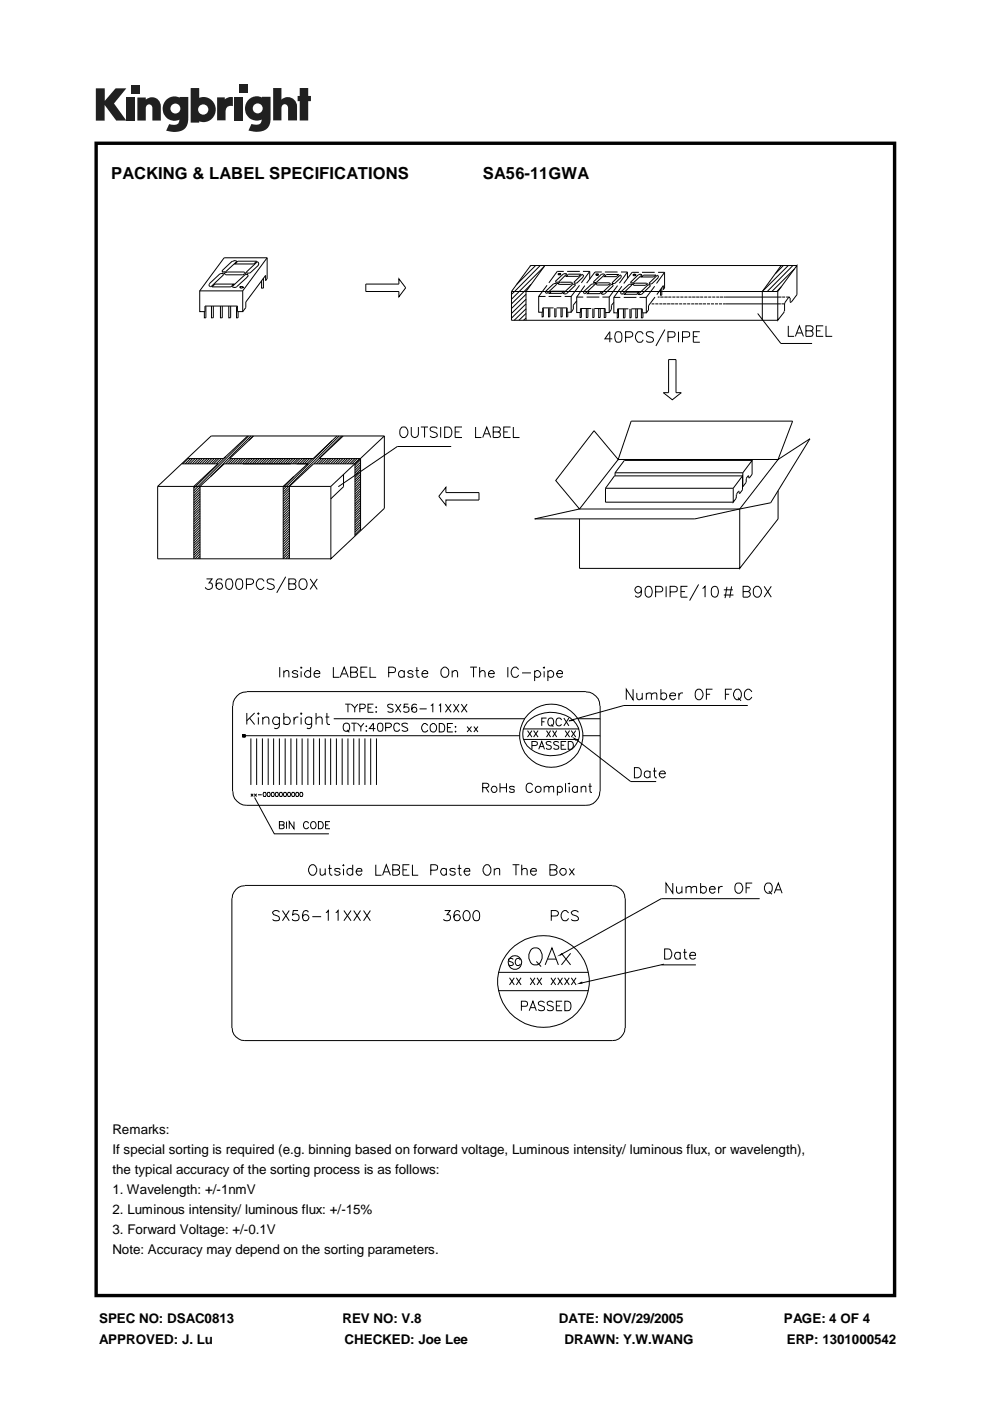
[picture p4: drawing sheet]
<svg xmlns="http://www.w3.org/2000/svg" width="210mm" height="297mm" viewBox="0 0 210 297" stroke-linecap="round" stroke-linejoin="round" font-family="sans-serif">
<path d="M20 30v245h170v-245zM20.7 30.7h168.6v243.6h-168.6z" fill="#010101"/>
<g fill="#231f20">
<path d="M20.3 18.7h1.9v2.7l2.3-2.7h2.3l-2.6 3.2 2.6 3.7h-2.2l-2.4-3.3v3.3h-1.9z"/>
<path d="M26.8 20.7h1.8v4.9h-1.8z"/>
<path d="M49.7 20.7h1.8v4.9h-1.8z"/>
<path d="M27.7 18h1.8v1.8h-1.8z"/>
<path d="M50.6 17.9h1.8v1.8h-1.8z"/>
<path d="M29.1 20.7h1.8v.4a1.9 1.9 0 0 1 2.2-.3 1.9 1.9 0 0 1 1 2v2.8h-1.8v-2.7a.7 .7 0 0 0-.7-.8 .7 .7 0 0 0-.7 .8v2.7h-1.8z"/>
<path d="M46 20.6h1.7v.5a2.02 2.02 0 0 1 1.7-.5v1.9h-.2a1.12 1.12 0 0 0-1.4 1.3v1.7h-1.8z"/>
<path d="M57.9 18.7h1.8v2.4a1.98 1.98 0 0 1 2.2-.3 1.98 1.98 0 0 1 1.1 2v2.7h-1.9v-2.6a.7 .7 0 0 0-.7-.8 .7 .7 0 0 0-.7 .8v2.6h-1.8z"/>
<path d="M63.5 18.7h1.8v1.6h.6v1.1h-.6v4.1h-1.8v-4.1h-.4v-1.1h.4z"/>
<path d="M40.4 18.7v7.3h1.8v-.3a2.63 2.63 0 0 0 3.5-2.5 2.63 2.63 0 0 0-3.5-2.5v-2zM42 23.2a1.1 1.1 0 0 1 2.2 0 1.1 1.1 0 0 1-2.2 0z"/>
<path d="M35.4 21a2.56 2.56 0 0 0-.6 3.3 2.56 2.56 0 0 0 3.2 1.1 1.09 1.09 0 0 1-1.5 1.1l-.6-.2-.7 1.4a5.3 5.3 0 0 0 3.7-.2 2.69 2.69 0 0 0 1-2.4v-4.5h-1.8v.1l-.8-.2a2.44 2.44 0 0 0-1.9 .5zM36.1 23a1.06 1.06 0 0 1 2.1 0 1.06 1.06 0 0 1-2.1 0z"/>
<path d="M52.9 21a2.56 2.56 0 0 0-.6 3.3 2.56 2.56 0 0 0 3.2 1 1.09 1.09 0 0 1-1.5 1.1l-.7-.1-.6 1.4a5.3 5.3 0 0 0 3.7-.3 2.69 2.69 0 0 0 1-2.3v-4.6h-1.9v.2l-.8-.3a2.44 2.44 0 0 0-1.8 .6zM53.6 23a1.06 1.06 0 0 1 2.1 0 1.06 1.06 0 0 1-2.1 0z"/>
</g>
<path d="M20 276.8h173v13.2h-173z" fill="#fff"/>
<g fill="none" stroke="#000" stroke-width=".21">
<path d="M47.5 57.9l.7-.2h3.6l.3 .2-.6 .4h-3.6zM47.5 54.7h9.1l-5.1 7v4.4h-1.2v-1.2h-6.8v1.2h-1.2v-4.4zM49.2 55.4l-2.1 2 .1 .3 .7-.1 2.4-2.2M50.2 55.4l-.4-.2-.6 .2M50.4 55.4h4l-.6 .6h-4zM54.6 55.5l.3 .5-.2 .2M54.6 55.4l-2.4 2.3 .2 .2h.6l1.8-1.7M55.9 59v2.1h-.4v-1.6M56.6 54.7v4.4l-.3 .4v-1.1l-4.2 5.6v1.2l-.6 .9M112.5 56.3h56.5M112.5 56.3l-.1 .1M112.5 56.3l-4.1 5.5"/>
<path d="M113.6 56.3l-4 4M114.5 56.3l-6.1 6.1M115.4 56.5l-7 6.9M115.5 56.3l-4 5.5v6.1M117.8 59.6l1.6-1.5h.8l-1.8 1.7h-.5zM118.4 58h.1a.22 .22 0 0 1 .3 0 .22 .22 0 0 1 0 .3 .22 .22 0 0 1-.3 0l-.2-.1zM119.5 57.5h-1.4l-1.7 2.5M120.2 57.5h2.7M120.5 58.1h2.6l-.4 .5h-2.6zM121.7 59.8l1.8-1.7 .2 .4-.1 .3-1.3 1.2h-.5zM123.6 57.5h1.4M125 57.5l-1.7 2.5"/>
<path d="M125 57.5v1.7M125.8 59.8l1.7-1.6 .4-.1 .3 .1-1.8 1.7h-.5zM126.3 58.1h.2a.22 .22 0 0 1 .3-.1 .22 .22 0 0 1 0 .4 .22 .22 0 0 1-.3-.1zM127.6 57.7h-1.4l-1.8 2.3M128.2 57.7h2.7M128.6 58.2h2.6l-.5 .5h-2.6zM129.8 60l1.7-1.7 .2 .2v.4l-1.4 1.2h-.5zM131.7 57.7h1.3M133 57.7l-1.7 2.3M133 57.7v1.2M133.7 59.8l1.6-1.5 .4-.2 .4 .2-1.8 1.7h-.5zM134.3 58.2a.21 .21 0 0 1 .3-.1 .21 .21 0 0 1 .1 .3 .21 .21 0 0 1-.3 .1l-.2-.2z"/>
<path d="M135.5 57.7h-1.5l-1.8 2.4M136 58.7l.4-.4h2.7l-.6 .4zM136.1 57.7h2.7M139.5 57.7h1.4M140.9 57.7v3.3l-.3 .4v-.8l-1.3 1.9M140.9 57.7l-1.7 2.4M165.6 56.3l-4 5.5M166.1 56.3l-1.7 1.8M167.1 56.3l-5.5 5.5M168.1 56.3l-5.4 5.5M168.4 57l-4.7 4.8M41.5 73.4a.85 .85 0 0 0-.8-.4 .85 .85 0 0 0-.7 .6l.2 .3 .8 .4a.57 .57 0 0 1 .5 .4 .57 .57 0 0 1-.2 .6 1.28 1.28 0 0 1-1.3-.2"/>
<path d="M42 75.3l.8-2.2 .9 2.2M42.2 74.6h1.1M42.3 61.7h9.2M43.7 65v2.4h-.4v-1.3M44.4 60.2l2.2-2.1 .6-.2 .2 .4-2.7 2.5-.3-.2v-.4M44.8 64.9v2.5h.4v-2.5M45.4 73.1h-1.2v1a.78 .78 0 0 1 1.3 .2 .78 .78 0 0 1-.9 1h-.4l-.2-.4M45.6 60.2h4l-.6 .6h-4zM46.7 64.9v2.5h.4v-2.5M47.6 73.4a.63 .63 0 0 0-1-.2 2.06 2.06 0 0 0 0 2.1 .7 .7 0 0 0 1-.3 .7 .7 0 0 0-.3-1 .7 .7 0 0 0-1 .6M48.4 74.4h2M48.5 64.9v2.5h.4v-2.5"/>
<path d="M49.2 60.8l2.7-2.5 .5-.2 .2 .4-2.5 2.3M49.2 60.8l.9 .1M50.1 65v2.4h.4v-1.3M50.9 60.8h.6a.33 .33 0 0 1-.3 .3 .33 .33 0 0 1-.3-.3zM51.5 73.5l.5-.4v2.2M53.6 73.5l.5-.4v2.2M55.5 74.3l1.3-.2a.6 .6 0 0 0 .2-.6 .6 .6 0 0 0-.5-.4h-1v2.2M57.8 74.1h1.3l.2-.4-.1-.4-.5-.2h-.9v2.2h.9l.5-.2v-.7l-.5-.3M59.9 73.1l.5 2.2 .5-2.2 .5 2.2 .6-2.2M62.3 75.3l.8-2.2 .9 2.2M62.6 74.6h1.1M64.5 74.4h2"/>
<path d="M67 75.3l.9-2.2 .8 2.2M67.3 74.6h1.1M77.6 60.2h7v-1.1l1.4 1.9-1.4 1.9v-1.1h-7zM108.4 61.8h56.5M108.4 61.8v6.1h56.5M111.5 62.4l-3.1 3M111.5 63.4l-3.1 3.1M111.5 64.4l-3.1 3M111.5 65.5l-2.5 2.4M111.5 66.5l-1.5 1.4M111.5 67.4l-.5 .5M112.6 60.3l-4.2 4.1"/>
<path d="M114.2 62.9h1.5M115.2 65.3v1.9h-.3v-1M115.7 61.7l1.6-1.5 .6-.2 .1 .3-2 1.9-.3-.1zM116 60.5l-1.8 2.4v3.3h.9v-.9h2.3M116.3 65.3v1.9h.3v-1.9M116.3 62.9h2.7M116.4 62.2l.6-.5h2.5l-.4 .5zM117.6 65.3v1.9h.3v-1.9M118.2 60.1l.6-.3h2.4l.2 .3-.5 .2h-2.4zM118.9 65.3v1.9h.3v-1.9M119.4 62.2l2-1.9 .4-.1 .2 .2-1.9 1.9zM119.7 62.9h1.4"/>
<path d="M120.1 65.3v1.9h.3v-1M122.3 63h1.4M122.3 63.8l-.7 .9v.8l-.5 .7M122.9 60.5l-1.8 2.4v3.3h-.9v-.9h-2.2M123.3 65.4v1.9h-.3v-1M123.8 61.8l1.6-1.5 .6-.1 .1 .2-2 1.9-.3-.2zM124 60.6l-1.7 2.4v3.3h.8v-.9h2.3M124.3 65.4v1.9h.3v-1.9M124.4 63h2.7M125 61.8h2.6l-.5 .5h-2.6zM125.7 65.4v1.9h.3v-1.9M126.2 60.2l.6-.2h2.4l.2 .2-.5 .2h-2.4z"/>
<path d="M126.9 65.4v1.9h.4v-1.9M127.5 62.3l2-1.9 .4-.1 .1 .3-1.8 1.7zM127.7 63h1.5M128.1 65.4v1.9h.3v-1M129.8 71.8h-1.6l1.1-1.5v2.3M130.2 64.1l-.6 .7v.8l-.4 .7M130.2 63.1h1.3M130.7 70.4a.89 .89 0 0 1 1.1 .3 2.2 2.2 0 0 1-.3 1.8 .79 .79 0 0 1-1-.3 1.87 1.87 0 0 1 .2-1.8zM130.9 60.6l-1.7 2.4v3.3h-.9v-.9h-2.3M131.1 65.5v1.9h-.2v-1.1M131.7 61.9l1.7-1.6 .4-.1 .2 .2-2.1 2-.2-.1zM131.9 60.7l-1.7 2.4v3.2h.7v-.8h2.3"/>
<path d="M132.2 65.5v1.9h.3v-1.9M132.2 63.1h2.7M132.6 71.5h1l.4-.2a.58 .58 0 0 0 .1-.6 .58 .58 0 0 0-.5-.4h-1v2.3M132.8 61.9h2.7l-.5 .5h-2.6zM133.6 65.5v1.9h.2v-1.9M134.1 60.2l.6-.2h2.4l.2 .2-.5 .3h-2.4zM134.8 65.5v1.9h.3v-1.9M135.3 62.4l2.1-2h.4l.1 .2-1.8 1.8zM135.6 63.1h1.4M136 65.5v1.9h.3v-1.1M136.4 70.9a.85 .85 0 0 0-1-.6 .85 .85 0 0 0-.7 .9 1.05 1.05 0 0 0 1.4 1.3l.3-.5M137.6 60l1.8-1.7 .2 .3-.1 .3-1.3 1.3h-.5z"/>
<path d="M138.2 64.4h.5M138.5 70.7a.85 .85 0 0 0-.8-.4 .85 .85 0 0 0-.7 .6l.4 .4 .7 .2a.6 .6 0 0 1 .4 .7 1 1 0 0 1-1.5 0M138.8 60.7l-1.8 2.4v3.2h-.8v-.8h-2.3M138.9 63l-1.4 1.8v.9l-.5 .6M138.9 64.4h.7M139.5 63h.4M139.8 64.4h.6M140 63h.7M140.3 61v1.6h-.2v-1.2M140.6 64.4h.7M140.8 63h.8M141 69.9l-1.9 3.4"/>
<path d="M141.4 64.4h.8M141.6 71.5h1a.64 .64 0 0 0 .5-.4 .64 .64 0 0 0-.2-.7l-1.3-.1v2.3M141.7 63h.6M141.8 76.2h1.5v7.1h1.1l-1.9 1.5-1.9-1.5h1.2zM142.3 64.4h.7M142.5 63h.7M143.1 64.4h.7M143.4 63h.7M143.9 70.3v2.3M144 64.4h.6M144.2 63h.7M144.7 71.5h1l.5-.2v-.8l-.5-.2h-1v2.3"/>
<path d="M144.8 64.4h.7M145.1 63h.7M145.7 64.4h.6M146 63h.6M146.5 64.4h.7M146.7 63h.8M147 71.4h.9M147.3 64.4h.8M147.6 63h.7M148.2 64.4h.7M148.4 70.3h-1.4v2.3h1.4M148.4 63h.7"/>
<path d="M149 64.4h.7M149.3 63h.7M149.9 64.4h.6M150.2 63h.6M150.7 64.4h.7M151 63h.7M151.6 64.4h.6M151.9 63h.6M152.4 64.4h.7M152.6 63h.8M153.3 64.4h12.3M153.5 63h12.2"/>
<path d="M160.6 66.5l5 6.3h6.6M161.6 61.8v6.1M164.9 61.8v6.1l1.4-1.8M164.9 61.8l4.1-5.5v6.2l-1.2 1.5-.2 .1-.1-.9M165.6 60.8l-.9 1M165.7 64.4h.6M165.8 63h.7M166.3 65.9l-.1 .2M166.3 64.4v1.5M166.7 63h.7M167.1 69.1v2.2h1.3M167.2 63.1h.2l.1 .1"/>
<path d="M167.2 63.1l-.9 1.3M168.6 71.3l.9-2.2 .8 2.2M169 70.6h1M170.9 70.1h1a.57 .57 0 0 0 .5-.6l-.5-.4h-1v2.2h1a.59 .59 0 0 0 .5-.4 .59 .59 0 0 0-.2-.6l-.3-.2M173.1 70.1h.9M174.5 69.1h-1.4v2.2h1.4M175.1 69.1v2.2h1.3M38.5 98.3h7.7l-5.1 4.8v15.4M39.9 97.2l-1.2 1.1M40.4 97.2l-1.1 1.1M40.8 97.2l-1 1.1M41.4 97.2l-1.2 1.1"/>
<path d="M41.9 97.2l-1.1 1.1M42.4 97.2l-1.1 1.1M42.9 97.2l-1.1 1.1M43.4 97.2l-1.1 1.1M43.9 97.2l-1.1 1.1M44.4 97.2l-1.1 1.1M44.9 97.2l-1.1 1.1M45.4 97.2l-1.1 1.1M46 97.2l-1.2 1.1M46.4 97.2l-1.1 1.1M46.9 97.2l-1.1 1.1M47.9 96.8l-6.8 6.7"/>
<path d="M49 97.2l-1.1 1.1M49.4 97.2l-1 1.1M50 97.2l-1.2 1.1M50.5 97.2l-1.1 1.1M51 97.2l-1.1 1.1M51.5 97.2l-1.1 1.1M51.5 98.3h10.1M52 97.2l-1.1 1.1M52.5 97.2l-1.1 1.1M52.5 92.4l-5.1 4.8h-7.7M52.7 92.4l-11.6 11.6M53 97.2l-1.1 1.1"/>
<path d="M53.2 92.4l-8.6 8.6M53.5 97.2l-1.1 1.1M53.7 92.4l-.9 1M53.8 92.4l-5.1 4.8h17.7l5.1-4.8M54 97.2l-1.1 1.1M54.5 97.2l-1.1 1.1M55 97.2l-1.1 1.1M55.5 97.2l-1.1 1.1M56.1 97.2l-1.2 1.1M56.5 97.2l-1 1.1M57 97.2l-1.1 1.1M57.6 97.2l-1.2 1.1"/>
<path d="M58 97.2l-1 1.1M58.5 97.2l-1.1 1.1M59.1 97.2l-1.1 1.1M59.6 97.2l-1.1 1.1M60.1 97.2l-1.1 1.1M60.6 97.2l-1.1 1.1M61.1 97.2l-1.1 1.1M61.6 97.2l-1.1 1.1M62.1 97.2l-1.1 1.1M62.6 97.2l-1.1 1.1M62.9 98.3h2.3M63.1 97.2l-1.1 1.1"/>
<path d="M63.6 97.2l-1.1 1.1M64.1 97.2l-1.1 1.1M64.6 97.2l-1.1 1.1M65.1 97.2l-1 1.1M65.6 97.2l-1.1 1.1M66.1 97.2l-1.1 1.1M68.2 97.2l-1.1 1.1M68.6 97.2l-1 1.1M69.2 97.2l-1.1 1.1M69.7 97.2l-1.1 1.1M70.1 97.2l-1 1.1M70.4 93.4l-10.3 10.4"/>
<path d="M70.7 97.2l-1.1 1.1M71.2 97.2l-1.1 1.1M71.7 97.2l-1.1 1.1M71.9 92.4l-11.8 11.9M72.2 97.2l-1.1 1.1M72.4 92.4l-5.9 5.9M72.7 97.2l-1.1 1.1M72.8 92.4l-5.1 4.8h8.7v15.3M73.2 97.2l-1.1 1.1M73.7 97.2l-1.1 1.1M74.2 97.2l-1.1 1.1M74.7 97.2l-1.1 1.1"/>
<path d="M75.3 97.2l-1.2 1.1M75.7 97.2l-1.1 1.1M76.2 97.2l-1.1 1.1M76.4 97.5l-1.1 1.2M76.4 98l-1.1 1.2M76.4 98.5l-1.1 1.2M76.4 99l-1.1 1.2M76.4 99.5l-1.1 1.2M81.5 92.4v15.4l-11.4 10.7v-15.4M81.5 92.4h-36.7l-11.4 10.7M81.5 92.4l-11.4 10.7M85.2 90.6a1.09 1.09 0 0 1 1.2 .5 1.09 1.09 0 0 1-.2 1.3l-.4 .4a1.13 1.13 0 0 1-1-.7 1.13 1.13 0 0 1 .2-1.2z"/>
<path d="M87.2 90.5v1.6a.76 .76 0 0 0 .8 .7 .76 .76 0 0 0 .7-.7v-1.6M89.2 90.5h1.5M90 90.5v2.3M92.7 90.9a.85 .85 0 0 0-.8-.4 .85 .85 0 0 0-.7 .6l.4 .4a1.28 1.28 0 0 1 1.1 .6 .79 .79 0 0 1-.5 .7 .79 .79 0 0 1-.8-.2l-.2-.2M93.4 90.5v2.3M94.3 90.5h.8a1.2 1.2 0 0 1 .7 1.1 1.2 1.2 0 0 1-.7 1.2h-.8zM95.7 94.7h-11.5l-12.5 8.5M96.5 91.6h.9M98 90.5h-1.5v2.3h1.5M100.8 90.5v2.3h1.3M102.3 92.8l.9-2.3 .9 2.3M102.7 92h1"/>
<path d="M104.6 91.6h1l.4-.2a.54 .54 0 0 0-.1-.8l-1.3-.1v2.3h1a.6 .6 0 0 0 .5-.5 .6 .6 0 0 0-.2-.6l-.3-.1M106.8 91.6h.9M108.2 90.5h-1.4v2.3h1.4M108.8 90.5v2.3h1.3M126 91.3l5.1 6.1 2.7-8.1h34.3l-3.1 8.1 6.7-4.4-8.3 13.6-16.1 3.4h-33.9l9.5-2.1-5.1-6zM159.5 97.6h-27.1l-2 2.6v.7M33.4 103.1h36.7M33.4 103.1v15.4h36.7M42.4 118.5v-15.4l5.1-4.8h17.7l-5.1 4.8v15.4M42.4 103.3l-1.3 1.3M42.4 103.8l-1.3 1.3M42.4 104.3l-1.3 1.3"/>
<path d="M42.4 104.8l-1.3 1.3M42.4 105.3l-1.3 1.3M42.4 105.8l-1.3 1.3M42.4 106.3l-1.3 1.3M42.4 106.8l-1.3 1.3M42.4 107.3l-1.3 1.3M42.4 107.9l-1.3 1.2M42.4 108.3l-1.3 1.3M42.4 108.8l-1.3 1.3M42.4 109.4l-1.3 1.2M42.4 109.8l-1.3 1.3M42.4 110.3l-1.3 1.4"/>
<path d="M42.4 110.9l-1.3 1.2M42.4 111.4l-1.3 1.2M42.4 111.9l-1.3 1.3M42.4 112.4l-1.3 1.3M42.4 112.9l-1.3 1.2M42.4 113.4l-1.3 1.3M42.4 113.9l-1.3 1.3M42.4 114.4l-1.3 1.3M42.4 114.9l-1.3 1.3M42.4 115.4l-1.3 1.3M42.4 115.9l-1.3 1.3M42.4 116.4l-1.3 1.3"/>
<path d="M42.4 116.9l-1.3 1.3M42.4 117.4l-1 1.1M42.4 118l-.5 .5M42.4 118.4l-.1 .1M61.4 103.5l-1.3 1.3M61.4 104l-1.3 1.3M61.4 104.5l-1.3 1.3M61.4 105l-1.3 1.3M61.4 105.5l-1.3 1.3M61.4 106l-1.3 1.3M61.4 106.5l-1.3 1.4M61.4 107.1l-1.3 1.2"/>
<path d="M61.4 107.5l-1.3 1.3M61.4 108l-1.3 1.4M61.4 108.6l-1.3 1.2M61.4 109l-1.3 1.3M61.4 109.6l-1.3 1.3M61.4 110.1l-1.3 1.2M61.4 110.5l-1.3 1.4M61.4 111.1l-1.3 1.3M61.4 111.6l-1.3 1.3M61.4 112.1l-1.3 1.3M61.4 112.6l-1.3 1.3M61.4 113.1l-1.3 1.3"/>
<path d="M61.4 113.6l-1.3 1.3M61.4 114.1l-1.3 1.3M61.4 114.6l-1.3 1.3M61.4 115.1l-1.3 1.3M61.4 115.7l-1.3 1.2M61.4 116.1l-1.3 1.3M61.4 116.6l-1.3 1.4M61.4 117.2l-1.3 1.2M61.4 117.6l-.8 .9M61.4 118.1l-.4 .4M62.3 101l-2.2 2.3M72.8 100.6v2.6l-2.7 2.6"/>
<path d="M75.3 113.6v-15.3h-8.8l-5.1 4.8v15.4M76.4 100l-1.1 1.2M76.4 100.6l-1.1 1.2M76.4 101l-1.1 1.2M76.4 101.6l-1.1 1.1M76.4 102.1l-1.1 1.2M76.4 102.5l-1.1 1.3M76.4 103.1l-1.1 1.1M76.4 103.6l-1.1 1.2M76.4 104l-1.1 1.3M76.4 104.6l-1.1 1.2M76.4 105.1l-1.1 1.2"/>
<path d="M76.4 105.6l-1.1 1.2M76.4 106.1l-1.1 1.2M76.4 106.6l-1.1 1.2M76.4 107.1l-1.1 1.2M76.4 107.6l-1.1 1.2M76.4 108.1l-1.1 1.2M76.4 108.6l-1.1 1.2M76.4 109.2l-1.1 1.1M76.4 109.6l-1.1 1.2M76.4 110.1l-1.1 1.2M76.4 110.7l-1.1 1.2M76.4 111.1l-1.1 1.3"/>
<path d="M76.4 111.7l-1.1 1.1M76.4 112.2l-1.1 1.2M94.5 103.3v1.1h7.1v1.6h-7.1v1.1l-1.5-1.9zM122.9 110v10.5h33.9M128.4 103.5v3h27.1M128.4 103.5h27.1M130.4 100.2h27.1M155.5 103.5l1.9-2.6v2.9l-.6 .8-.2-.5M155.5 103.5v3l.6-.8v-.9M156.1 105.5v.1M156.2 104.7v.1M156.6 104.2l-.4 .5"/>
<path d="M157.4 100.9h-27.1l-1.9 2.6M157.4 103.2h.1M157.5 100.2l2-2.6v3l-.6 .8-.3-.6M157.5 100.2v3M158.2 102.3l-.7 .9M158.3 101.4l-.1 .9M158.6 100.9l-.4 .5M165 104v6l-8.2 10.5v-12.6l8.2-10.5h-33.9l-8.2 10.5h33.9M43.8 122.7h1.2l-.7 .9a.72 .72 0 0 1 .7 .8 .72 .72 0 0 1-1 .6l-.3-.2-.2-.3M47.1 123.1l-.1-.3a.85 .85 0 0 0-1.1 .3 1.61 1.61 0 0 0 .2 1.7 .69 .69 0 0 0 1.1-.3 .69 .69 0 0 0-.6-.9 .69 .69 0 0 0-.8 .6M48.2 122.8a.79 .79 0 0 1 1 .3 1.17 1.17 0 0 1-.7 1.9 .99 .99 0 0 1-.6-1.3v-.6zM50.3 122.8a.89 .89 0 0 1 1.1 .3 2.01 2.01 0 0 1-.3 1.7 .67 .67 0 0 1-1-.3 1.73 1.73 0 0 1 .2-1.7z"/>
<path d="M52.2 123.9h1a.63 .63 0 0 0 .4-1l-.4-.2h-1v2.3M56 123.3a.85 .85 0 0 0-1-.6 .85 .85 0 0 0-.7 .9 .92 .92 0 0 0 .5 1.2 .92 .92 0 0 0 1.2-.4M58.1 123.1a.85 .85 0 0 0-.8-.4 .85 .85 0 0 0-.7 .6l.4 .4a1.28 1.28 0 0 1 1.1 .6 .79 .79 0 0 1-.4 .7 .79 .79 0 0 1-.9-.2l-.2-.2M60.6 122.3l-1.9 3.4M61.2 123.8h1l.4-.2a.54 .54 0 0 0-.1-.8l-1.3-.1v2.3l1.3-.2a.6 .6 0 0 0 .2-.6 .6 .6 0 0 0-.5-.4M63.8 122.8a1.1 1.1 0 0 1 1.3 .5 1.1 1.1 0 0 1-.2 1.3 .93 .93 0 0 1-1.2 .2 .93 .93 0 0 1-.3-1.2zM65.8 122.7l1.5 2.3M67.3 122.7l-1.5 2.3M136 125.1a.7 .7 0 0 1-1 .5 .7 .7 0 0 1-.2-1.1 .7 .7 0 0 1 1.1 .1 2.21 2.21 0 0 1-.2 1.9l-.6 .1-.3-.1-.1-.2M137.1 124.4a.67 .67 0 0 1 1.1 .4 1.16 1.16 0 0 1-.8 1.8 1.5 1.5 0 0 1-.3-2.2zM139 125.5h1a.59 .59 0 0 0 .5-.4 .59 .59 0 0 0-.2-.7l-1.3-.1v2.3M141.2 124.3v2.3"/>
<path d="M142.1 125.5l1.3-.1 .2-.3-.1-.5-.4-.3h-1v2.3M144.4 125.4h.8M145.8 124.3h-1.4v2.3h1.4M148.1 123.9l-1.9 3.4M149 124.8l.5-.5v2.3M151.1 124.4a.67 .67 0 0 1 1.1 .4 1.17 1.17 0 0 1-.7 1.8 .99 .99 0 0 1-.7-1.3l.1-.5zM153.4 122.7h1.9M153.4 123.8h2M154 122l-.4 2.4M155 122l-.4 2.4M157.6 125.4l1.2-.1a.53 .53 0 0 0 .3-.6 .53 .53 0 0 0-.6-.4h-.9v2.3h.9a.59 .59 0 0 0 .6-.6 .59 .59 0 0 0-.6-.6M160.1 124.4l.2-.1a1.15 1.15 0 0 1 1.2 1.2 1.15 1.15 0 0 1-1.2 1.1 1.39 1.39 0 0 1-.2-2.2z"/>
<path d="M162 124.3l1.5 2.3M163.5 124.3l-1.5 2.3"/>
</g>
<path d="M32 71h47v6h-47z" fill="#fff"/>
<g fill="none" stroke="#000" stroke-width=".21">
<path d="M49.3 149.7v18.1M51.5 155.8h.5v.5h-.5zM51.5 155.8h.2M51.5 155.8v.1l.2-.1M51.5 156l.2 .1zM51.5 156.1h.2M51.5 156.3h.2M51.6 156v.1M51.6 155.8v.1M51.6 156.2v.1M51.8 155.8h.2M51.8 155.8v.1h.2v-.1"/>
<path d="M51.8 156h.2v.1h-.2zM51.8 156.1h.2M51.8 156.3h.2M51.8 156v.1M51.8 155.8v.1M51.8 156.2v.1M51.9 156v.1M51.9 155.8v.1M51.9 156.2v.1M52 156h58.2M52.3 146.7a2.95 2.95 0 0 0-2.9 3M52.3 146.6h71.9"/>
<path d="M52.3 151.2v2.4M52.9 152.2l1.1 1.4M53.2 156.6v9.8M54 151.2l-1.7 1.6M54.4 156.6v9.8M54.8 151.2l.1 .1-.1 .2-.2-.2zM54.8 152.1v1.5M55.6 156.6v9.8M55.7 152.5a.87 .87 0 0 1 1.2-.4l.1 .4v1.1M55.7 152v1.6M56.9 156.6v9.8M58 156.6v9.8"/>
<path d="M59.2 152v1.9a.7 .7 0 0 1-1 .4M59.2 152.4a.8 .8 0 0 0-1.1-.1 .8 .8 0 0 0 0 1.1 .8 .8 0 0 0 1.1-.1M59.2 156.6v9.8M59.3 141.4v2.2M60.2 152.4a.77 .77 0 0 1 1.1-.1 .77 .77 0 0 1 0 1.1 .77 .77 0 0 1-1.1-.1M60.2 142.6l.5-.4 .5 .1 .1 1.3M60.2 142.2v1.4M60.2 151.2v2.4M60.5 156.6v9.8M61.7 156.6v9.8M62.3 152v1.6M62.9 156.6v9.8"/>
<path d="M63.1 142.5a.63 .63 0 0 0-.6-.4 .63 .63 0 0 0-.5 .4l.3 .3 .8 .2v.3a.7 .7 0 0 1-1.1 0M63.3 152a.73 .73 0 0 0-1 .7M63.8 151.2l.2 .1-.2 .2zM63.8 141.4l.2 .2-.2 .1zM63.8 142.3v1.3M63.8 152.1v1.5M64.1 156.6v9.8M65.3 156.6v9.8M65.9 142.5a.71 .71 0 0 0-1.1-.1 .71 .71 0 0 0 0 1.1 .71 .71 0 0 0 1.1-.2M65.9 141.4v2.2M66.1 152v1.9l-.2 .4-.3 .2-.5-.2M66.1 152.4a.77 .77 0 0 0-1.2-.1 .77 .77 0 0 0 0 1.1 .77 .77 0 0 0 1.2-.1"/>
<path d="M66.5 156.6v9.8M66.6 142.8h1.2a.64 .64 0 0 0-.7-.7 .64 .64 0 0 0-.5 .9 .67 .67 0 0 0 .5 .6 .67 .67 0 0 0 .7-.3M67 152.5a.87 .87 0 0 1 1.2-.4l.1 .4v1.1M67 151.2v2.4M67.7 156.6v9.8M69 156.6v9.8M69 152h.8M69.3 151.2v2l.2 .3 .5 .1M70.1 156.6v9.8M70.7 141.4v2.2h1.3M70.8 152.4h40.5M71.3 156.6v9.8"/>
<path d="M72.1 143.6l.9-2.2 .8 2.2M72.5 142.9h1M72.6 156.6v9.8M72.9 153.5a.76 .76 0 0 1 1 0 .76 .76 0 0 1 .2 .9 .68 .68 0 0 1-.6 .7 .68 .68 0 0 1-.7-.7zM73.2 149.3h1.1M73.6 154.8l.5 .5M73.8 149.3v1.7M73.8 156.6v9.8M74.3 142.5h1l.3-.2 .2-.4-.5-.5h-1v2.2l1.3-.1 .2-.6-.2-.3-.3-.1M74.5 149.3l.7 .8v.9M74.5 153.3h1.1M75 156.6v9.8"/>
<path d="M75.1 153.3v1.7M75.8 153.3l.7 .8v.9M75.9 149.3l-.7 .8M76.1 156.6v9.8M76.3 150.2l1-.1 .1-.2v-.5l-1.1-.1v1.7M76.5 142.5h.8M77.2 153.3l-.7 .8M77.4 156.6v9.8M77.7 153.9v.1zM77.7 154.9v.1zM77.9 141.4h-1.4v2.2h1.4M78 150.1h.7"/>
<path d="M78.5 141.4v2.2h1.2M78.6 156.6v9.8M79.2 149.3h-1.2v1.7h1.2M79.6 154.5h-1.3l.9-1.2v1.7M79.7 149.9h.1zM79.7 150.9h.1zM79.8 156.6v9.8M80.3 153.4a.65 .65 0 0 1 .8 .2v1.2a.58 .58 0 0 1-1 0l-.1-.8zM81.8 154.3h.8l.4-.4v-.3l-.4-.3h-.8v1.7M82.4 142.6h.9a.58 .58 0 0 0 .6-.6 .58 .58 0 0 0-.6-.6h-.9v2.2M83.3 149.5l-.4-.2-.7 .2 .1 .4 .9 .4 .1 .2v.3l-.4 .2-.7-.2M83.8 149.3l1.2 1.7"/>
<path d="M84.7 153.8a.63 .63 0 0 0-.7-.5 .63 .63 0 0 0-.5 .7v.4a.63 .63 0 0 0 .5 .7 .63 .63 0 0 0 .7-.5M85 149.3l-1.2 1.7M85.7 142.5a.68 .68 0 0 0-1-.1 .68 .68 0 0 0 0 1 .68 .68 0 0 0 1-.1M85.7 142.2v1.4M86.4 153.5l-.4-.2-.8 .2 .1 .4 1.1 .6v.3l-.4 .2-.8-.2M86.6 149.3h-.9l-.1 .7a.62 .62 0 0 1 1 0 .62 .62 0 0 1-.1 .9 .62 .62 0 0 1-.9-.2M87.6 142.5a.63 .63 0 0 0-.6-.4 .63 .63 0 0 0-.6 .4l.3 .3 .6 .1 .3 .4a.7 .7 0 0 1-1.2 0M88.1 142.2h.7M88.3 149.5l-.1-.1a.65 .65 0 0 0-.8 .2 1.22 1.22 0 0 0 .2 1.3 .54 .54 0 0 0 .8-.3 .54 .54 0 0 0-.5-.7 .54 .54 0 0 0-.6 .5M88.4 141.4v1.8l.1 .3 .5 .1M89 150.3h1.5M89.5 142.8h1.2a.64 .64 0 0 0-.8-.7 .64 .64 0 0 0-.4 .9 .67 .67 0 0 0 .5 .6 .67 .67 0 0 0 .7-.3"/>
<path d="M90.7 153.8a.67 .67 0 0 0-.8-.4 .67 .67 0 0 0-.5 .7v.4a.67 .67 0 0 0 .5 .7 .67 .67 0 0 0 .8-.4M91.3 153.7a.76 .76 0 0 1 1-.1 .76 .76 0 0 1 .3 .9 .68 .68 0 0 1-.7 .7 .68 .68 0 0 1-.7-.7zM91.3 149.6l.5-.3v1.7M93.1 149.6l.3-.3v1.7M93.1 153.4a.99 .99 0 0 1 1.2 .5 .99 .99 0 0 1-.3 1.2l-.9 .1zM93.9 141.6a.92 .92 0 0 1 1.1 .2 .92 .92 0 0 1 .1 1 .83 .83 0 0 1-.8 .8 .83 .83 0 0 1-.8-.8 1 1 0 0 1 .4-1.2zM94.4 149.3l1.3 1.7M94.9 154.3h.7M95.7 149.3l-1.3 1.7M95.9 142.6l.5-.4h.3l.3 .4v1M95.9 142.2v1.4M96 153.4h-1.1v1.8h1.1"/>
<path d="M96.2 149.3l1.1 1.7M96.6 154v.2zM96.6 155v.2zM97.3 149.3l-1.1 1.7M97.8 149.3l1.2 1.7M99 149.3l-1.2 1.7M99 154l1 1.2M99.7 141.4h1.4M100 154l-1 1.2M100.4 141.4v2.2M100.5 154l.8 1.2M101.3 154l-.8 1.2"/>
<path d="M101.7 142.6l.5-.4 .5 .1 .1 .3v1M101.7 141.4v2.2M103.6 142.8h1.2a.64 .64 0 0 0-.8-.7 .64 .64 0 0 0-.4 .9 .67 .67 0 0 0 .5 .6 .67 .67 0 0 0 .7-.3M107.7 141.4v2.2M110 141.9a.82 .82 0 0 0-1-.5 .82 .82 0 0 0-.6 .9v.5a.82 .82 0 0 0 .7 .8 .82 .82 0 0 0 .9-.5M110.7 142.7h1.9M111 154.5h11.8M111 156.8h11.7M111.8 153.1a7.1 7.1 0 0 1 10.4 .4 4 4 0 0 1-2.3 6.1 7.3 7.3 0 0 1-8.1-1.5 3.9 3.9 0 0 1 0-5zM111.8 154.9l1 1.4M112.8 158.1h.7a.43 .43 0 0 0 .4-.5 .43 .43 0 0 0-.4-.4h-.7v1.7M112.8 154.9l-1 1.4"/>
<path d="M113.1 154.9l1 1.4M113.4 142.5a.71 .71 0 0 1 1-.1 .71 .71 0 0 1 0 1.1 .71 .71 0 0 1-1-.2M113.4 142.2v2.2M114.1 154.9l-1 1.4M114.2 158.9l.7-1.7 .5 1.7M114.4 158.3h.8M114.9 153h.5M115.2 141.6l.2-.2v.2zM115.4 142.3v1.3M115.9 152.2h-1v1.7M115.9 154.9l.8 1.4M116.2 142.5a.68 .68 0 0 1 1-.1 .68 .68 0 0 1 0 1 .68 .68 0 0 1-1-.1"/>
<path d="M116.2 142.2v2.2M116.5 152.3a.77 .77 0 0 1 .9 .3 .77 .77 0 0 1-.1 .9 .66 .66 0 0 1-.9 .3 .66 .66 0 0 1-.2-.9zM116.7 154.9l-.8 1.4M116.9 157.4a.73 .73 0 0 0-1.1 0l.1 .5 .9 .3 .1 .4a.62 .62 0 0 1-1.1 0M116.9 153.6l.4 .4M117.2 154.9l.8 1.4M118 142.8h1.3v-.2a.69 .69 0 0 0-1.2-.1 .69 .69 0 0 0 .4 1.1h.4l.4-.3M118 154.9l-.8 1.4M118.5 157.4l-.2-.1a.62 .62 0 0 0-.9 .3l.1 .3 .8 .2 .2 .5a.64 .64 0 0 1-1.1 0M119 158h.6M119 152.7a.59 .59 0 0 0-.6-.5 .59 .59 0 0 0-.5 .7 .66 .66 0 0 0 .2 .9 .66 .66 0 0 0 .9-.3M119.5 152.2l1.1 1.7"/>
<path d="M119.8 154.9l1 1.4M120 157.2h-1v1.7h1M120.5 157.2h.6a.92 .92 0 0 1 .5 .8 .92 .92 0 0 1-.5 .9h-.6zM120.6 152.2l-1.1 1.7M120.8 154.9l-1 1.4M121.1 154.9l1 1.4M122.1 154.9l-1 1.4M122.4 156.9l11.3 8.8h5.4M122.5 152.4h4.7M123.6 156h3.6M124.2 146.7a2.95 2.95 0 0 1 3 3M127.2 149.7v18.1"/>
<path d="M134.2 146.1v2.3l-1.4-2.3v2.3M135 146.9v1l.2 .3 .5 .2 .5-.5M136.2 146.9v1.5M137 147.3a.76 .76 0 0 1 1-.3l.1 1.4M137 146.9v1.5M138.1 147.3a.87 .87 0 0 1 1.1-.3l.1 1.4M140.1 147.2a.68 .68 0 0 1 1-.1 .68 .68 0 0 1 0 1 .68 .68 0 0 1-1-.1M140.1 146.1v2.3M142 147.5h1.2a.63 .63 0 0 0-.7-.6 .63 .63 0 0 0-.5 .8 .64 .64 0 0 0 .5 .7 .64 .64 0 0 0 .7-.4M143.9 146.9v1.5M144.8 146.9a.65 .65 0 0 0-.9 .6M147.8 146.3a.98 .98 0 0 1 1.1 .3 .98 .98 0 0 1 0 1.2 .74 .74 0 0 1-1.1 .4 1.43 1.43 0 0 1 0-1.9z"/>
<path d="M149.8 147.2h.8M151.1 146.1h-1.3v2.3M153.8 147.2h.8M155.2 146.1h-1.4v2.3M155.7 146.5l.5-.4a1.17 1.17 0 0 1 1 .8 1.17 1.17 0 0 1-.4 1.3 .98 .98 0 0 1-1.1-.3 .98 .98 0 0 1 0-1.2zM156.5 147.9l.6 .7M158.6 149.6h-26.3l-11.7 3.2M159.4 146.7a.81 .81 0 0 0-.9-.6 .81 .81 0 0 0-.7 .9 1.06 1.06 0 0 0 1 1.4l.6-.6M49.4 167.8a2.95 2.95 0 0 0 2.9 2.9h71.9a2.95 2.95 0 0 0 3-2.9M53.2 168.3l.5 .6M53.7 168.3l-.5 .6M53.9 168.3l.5 .6"/>
<path d="M54 169.1l4.2 7.7h11.5M54.4 168.3l-.5 .6M54.7 168.5h.8M59.2 174.9l.9-.1 .1-.2v-.3l-1-.1v1.5l1-.1v-.4l-.3-.3M60.7 174.2v1.5M62.3 174.2v1.5l-1-1.5v1.5M65.4 174.6a.56 .56 0 0 0-.6-.4 .56 .56 0 0 0-.5 .6v.3a.56 .56 0 0 0 .5 .6 .56 .56 0 0 0 .6-.4M66.1 174.3a.71 .71 0 0 1 .9 .7 .71 .71 0 0 1-.9 .6l-.2-.5v-.3zM67.5 174.2h.5a.81 .81 0 0 1 .5 .8 .81 .81 0 0 1-.5 .7h-.5zM69 174.9h.6M70 174.2h-1v1.5h1M102.3 167l1.1-.1a.46 .46 0 0 0 0-.8h-1.1v1.9"/>
<path d="M103 167l.6 1M106 166.1v1.9M106 167h1.4M107.4 166.1v1.9M109 167a.57 .57 0 0 0-1 0l.2 .3 .8 .1v.3a.57 .57 0 0 1-1 0M112.9 166.5a.71 .71 0 0 0-.8-.4 .71 .71 0 0 0-.5 .7 .88 .88 0 0 0 .9 1.2l.4-.4M115.4 167.1l.4-.4 .5 .1 .1 1.2M115.4 166.7v1.3M116.4 167.1a.69 .69 0 0 1 .9-.3l.1 1.2M118.2 167a.6 .6 0 0 1 .9-.1 .6 .6 0 0 1 0 .9 .6 .6 0 0 1-.9-.1M118.2 166.7v2M119.9 166.1v1.9"/>
<path d="M120.6 166.1h.2zM120.7 166.8v1.2M122.4 167a.6 .6 0 0 0-.9-.1 .6 .6 0 0 0 0 .9 .6 .6 0 0 0 .9-.1M122.4 166.7v1.3M123.2 167.1l.4-.4 .6 .1v1.2M123.2 166.7v1.3M124.8 166.7h.6M125.1 166.1v1.5l.1 .3 .3 .1M134.5 162.8h.7a1.15 1.15 0 0 1 .8 1 1.15 1.15 0 0 1-.8 1.1h-.7zM137.8 163.8a.69 .69 0 0 0-1-.1 .69 .69 0 0 0 0 1 .69 .69 0 0 0 1-.1M137.8 163.5v1.4M138.5 163.5h.7"/>
<path d="M138.8 162.8v1.7l.2 .4h.3M139.8 164h1.3a.68 .68 0 0 0-1.1-.4 .68 .68 0 0 0 .1 1.2 .62 .62 0 0 0 1-.2M49.2 190.5v27.5M51.9 187.8a2.7 2.7 0 0 0-2.7 2.7M51.9 187.7h77.9M59.2 193.4a.79 .79 0 0 0-.7-.4 .79 .79 0 0 0-.7 .6l.2 .3 .9 .3a.56 .56 0 0 1 .2 .9 1.15 1.15 0 0 1-1.3-.2M59.9 193.1l1.4 2.1M61.3 193.1l-1.4 2.1M63.2 193.1h-1l-.2 .9a.78 .78 0 0 1 1.2-.1 .78 .78 0 0 1-.1 1.2 .78 .78 0 0 1-1.1-.2M65.4 193.4l-.1-.2-.5-.1a1.28 1.28 0 0 0-.5 1.8 .68 .68 0 0 0 1.1 0 .68 .68 0 0 0-.4-1 .68 .68 0 0 0-.9 .6M65.9 183.5a.98 .98 0 0 1 1.1 .3 .98 .98 0 0 1 0 1.2 .74 .74 0 0 1-1.1 .4l-.3-.2a1.28 1.28 0 0 1 .3-1.7zM66.2 194.4h1.9"/>
<path d="M67.9 184.1v1.3l.5 .2 .6-.5M69 184.1v1.5M69.1 193.5l.5-.4v2.1M69.6 184.1h.7M69.9 183.3v1.8l.1 .3 .5 .2M71.2 193.5l.5-.4v2.1M72.1 184.4a.7 .7 0 0 0-1.1 0v.2l1 .3 .1 .2a.55 .55 0 0 1-.7 .5l-.4-.2v-.2M72.8 183.3v.3l-.1-.1zM72.8 184.2v1.4M72.9 193.1l1.5 2.1M74.4 193.1l-1.5 2.1M74.8 184.4a.68 .68 0 0 0-1-.1 .68 .68 0 0 0 0 1 .68 .68 0 0 0 1-.1"/>
<path d="M74.8 183.3v2.3M75 193.1l1.4 2.1M75.5 184.7h1.2a.42 .42 0 0 0-.3-.6 .7 .7 0 0 0-.9 .8 .7 .7 0 0 0 1 .5l.2-.2M76.4 193.1l-1.4 2.1M77.1 193.1l1.4 2.1M78.5 193.1l-1.4 2.1M79.7 183.3v2.3h1.2M81.1 185.6l.8-2.3 .9 2.3M81.4 184.8h1.1M83.3 184.4h.9l.4-.2v-.6l-.4-.3h-.9v2.3h.9l.3-.2a.56 .56 0 0 0 .2-.6 .56 .56 0 0 0-.5-.4M85.4 184.4h.9M86.8 183.3h-1.4v2.3h1.4"/>
<path d="M87.4 183.3v2.3h1.3M91.3 184.5l1.3-.1 .2-.3-.1-.5-.4-.3h-1v2.3M94.3 193.1h1.1l-.6 .8a.68 .68 0 0 1 .7 .8 .68 .68 0 0 1-.9 .5l-.5-.1v-.2M94.6 184.4a.68 .68 0 0 0-1-.1 .68 .68 0 0 0 0 1 .68 .68 0 0 0 1-.1M94.6 184.1v1.5M96.5 184.4a.67 .67 0 0 0-1.1 0l.1 .2 .9 .3v.5a.7 .7 0 0 1-1-.2M97 184.1h.8M97.4 183.3v1.8l.1 .3 .4 .2M97.5 193.4l-.1-.2-.5-.1a1.28 1.28 0 0 0-.5 1.8 .68 .68 0 0 0 1.1 0 .68 .68 0 0 0-.4-1 .68 .68 0 0 0-.9 .6M98.4 184.7h1.2a.42 .42 0 0 0-.3-.6 .71 .71 0 0 0-.9 .8 .71 .71 0 0 0 1.1 .5l.1-.2M98.5 193.2a.63 .63 0 0 1 1 .3 1.01 1.01 0 0 1 .2 1.2 1.01 1.01 0 0 1-1.2 .4 1.46 1.46 0 0 1 0-1.9zM100.6 193.2a.63 .63 0 0 1 1 .3 1.99 1.99 0 0 1-.2 1.6 .76 .76 0 0 1-1-.2 1.5 1.5 0 0 1 .2-1.7z"/>
<path d="M102.6 183.7l.5-.4a1.17 1.17 0 0 1 1 .9 1.17 1.17 0 0 1-.4 1.2 .98 .98 0 0 1-1.1-.3 .98 .98 0 0 1 0-1.2zM104.8 184.5a.87 .87 0 0 1 1.1-.3v1.4M104.8 184.1v1.5M108.7 183.3h1.4M109.4 183.3v2.3M110.6 184.5a.76 .76 0 0 1 1-.3l.2 .3v1.1M110.6 183.3v2.3M112.5 184.7h1.2a.63 .63 0 0 0-.7-.6 .63 .63 0 0 0-.5 .8 .64 .64 0 0 0 .5 .7 .64 .64 0 0 0 .7-.4M116.6 184.4l1.3-.1 .2-.3-.2-.5-1.3-.2v2.3l1.3-.2a.57 .57 0 0 0 0-.9l-.4-.1M116.9 194.2h.9a.63 .63 0 0 0 .6-.7l-.6-.4h-.9v2.1M120.6 193.6a.82 .82 0 0 0-1-.5 .82 .82 0 0 0-.6 .8v.5a.82 .82 0 0 0 .6 .8 .82 .82 0 0 0 1-.5M120.7 184.1l1.1 1.5"/>
<path d="M121.8 184.1l-1.1 1.5M122.6 193.4a.86 .86 0 0 0-1.5 .2l.5 .4a1.24 1.24 0 0 1 1 .6v.3a1.09 1.09 0 0 1-1.5 0M129.8 187.8a2.7 2.7 0 0 1 2.7 2.7M132.6 190.5v27.5M142.6 187.2v2.2l-1.4-2.2v2.2M143.4 187.9v1.1l.2 .2 .5 .2 .5-.4M144.6 187.9v1.5M145.5 188.3a.76 .76 0 0 1 1-.3v1.4M145.5 187.9v1.5M146.5 188.3a.87 .87 0 0 1 1.1-.3l.1 1.4M148.5 188.2a.68 .68 0 0 1 1.1-.1 .68 .68 0 0 1 0 1 .68 .68 0 0 1-1.1-.1M148.5 187.2v2.2"/>
<path d="M150.4 188.5h1.2a.66 .66 0 0 0-.9-.5 .66 .66 0 0 0-.2 1 .63 .63 0 0 0 .6 .4 .63 .63 0 0 0 .5-.4M152.4 187.9v1.5M153.2 187.9a.65 .65 0 0 0-.8 .6M156.2 187.3a1.04 1.04 0 0 1 1.2 .4 1.04 1.04 0 0 1-.1 1.3l-.5 .4a1.15 1.15 0 0 1-1.1-.8 1.15 1.15 0 0 1 .5-1.3zM158.2 188.2h.8M159.5 187.2h-1.3v2.2M161.1 190.5h-20.9l-21.4 12M162.5 187.3a1.02 1.02 0 0 1 1.2 .5 1.02 1.02 0 0 1-.2 1.2l-.1 .2a.98 .98 0 0 1-1.2-.3 .98 .98 0 0 1 0-1.2zM163 189l.7 .6M164.2 189.4l.8-2.2 .8 2.2M164.5 188.7h1M49.2 218a2.7 2.7 0 0 0 2.7 2.6h77.9a2.7 2.7 0 0 0 2.7-2.6"/>
<path d="M105.7 206.2h19M105.7 210h19M108 207.3l1 1.5M108.8 203.4l-.3-.2-.7 .2 .2 .4 .7 .3 .1 .2v.2l-.3 .2-.7-.2M109 207.3l-1 1.5M109.5 207.3l1 1.5M110.3 203.6a.56 .56 0 0 0-.6-.4 .56 .56 0 0 0-.4 .6v.3a.56 .56 0 0 0 .4 .6 .56 .56 0 0 0 .6-.3M110.5 207.3l-1 1.5M110.5 213.4h.9a.55 .55 0 0 0 .5-.6 .55 .55 0 0 0-.5-.5h-.9v2M112.2 214.3l.8-2 .7 2M112.4 207.3l1 1.5M112.5 213.6h.9"/>
<path d="M112.9 201.1a1.25 1.25 0 0 1 1.8 .7 2.03 2.03 0 0 1-.8 2.8 1.66 1.66 0 0 1-1.8-2.3l.4-.8zM113.4 207.3l-1 1.5M113.7 203.9l1 1M113.9 207.3l1 1.5M114.9 207.3l-1 1.5M115.4 212.6a.71 .71 0 0 0-.7-.4 .71 .71 0 0 0-.6 .6l.2 .3 1.1 .4v.5a.85 .85 0 0 1-1.3 0M115.6 204.6l1.4-3.6 1.4 3.6M116.2 203.3h1.7M116.8 207.3l1 1.5M117.3 212.6a.71 .71 0 0 0-.7-.4 .71 .71 0 0 0-.6 .6l.2 .3 1 .4 .1 .5a.85 .85 0 0 1-1.3 0M117.8 207.3l-1 1.5M118 213.3h.8"/>
<path d="M118.2 207.3l1.1 1.5M119 202.1l2 2.5M119.2 212.3h-1.2v2h1.2M119.3 207.3l-1.1 1.5M119.7 207.3l1 1.5M119.8 212.3a1.1 1.1 0 0 1 1.2 .6 1.1 1.1 0 0 1-.3 1.3l-.9 .1zM120.7 207.3l-1 1.5M121 202.1l-2 2.5M121.1 207.3l1 1.5M122.1 207.3l-1 1.5M140.3 204.6h7.2M140.8 204.4l-18 4.1"/>
<path d="M140.9 201.2h.7a1.12 1.12 0 0 1 .9 1.1 1.12 1.12 0 0 1-.9 1h-.7zM144.2 202.2a.62 .62 0 0 0-1 0 .73 .73 0 0 0 0 .9 .73 .73 0 0 0 .9 .2l.1-.2M144.2 201.9v1.4M144.9 201.9h.7M145.2 201.2v1.7l.1 .4h.4M146.2 202.6h1.3a.61 .61 0 0 0-.5-.7 .61 .61 0 0 0-.7 .3 .72 .72 0 0 0 .1 1 .72 .72 0 0 0 1.1-.1"/>
<circle cx="116.9" cy="156" r="6.7"/>
<circle cx="56.1" cy="168.4" r=".4"/>
<circle cx="57" cy="168.4" r=".4"/>
<circle cx="57.8" cy="168.4" r=".4"/>
<circle cx="58.7" cy="168.4" r=".4"/>
<circle cx="59.6" cy="168.4" r=".4"/>
<circle cx="60.4" cy="168.4" r=".4"/>
<circle cx="61.3" cy="168.4" r=".4"/>
<circle cx="62.2" cy="168.4" r=".4"/>
<circle cx="63" cy="168.4" r=".4"/>
<circle cx="63.9" cy="168.4" r=".4"/>
<circle cx="104.8" cy="167.3" r=".64"/>
<circle cx="114.1" cy="167.3" r=".66"/>
<circle cx="119.4" cy="184.8" r=".71"/>
<circle cx="109.2" cy="204.1" r="1.43"/>
<circle cx="115.2" cy="208.1" r="9.7"/>
</g>
<path d="M120.5 153l1.1-.6 .2 .4zM121.3 156.2l1.1 .6-.3 .3zM118.1 202.8l1.1-.7 .1 .3zM122.3 208.7l1.1-.6 .1 .4z" fill="#000"/>
<path d="M153 121.5h3.5v4h-3.5z" fill="#fff"/>
<path d="M153.5 125h1.9M153.5 126.2h2M154.1 124.4l-.4 2.4M155.1 124.3l-.4 2.4" fill="none" stroke="#000" stroke-width=".21"/>
<g font-size="3.5">
<text x="23.6" y="37.8">PACKING &amp; LABEL SPECIFICATIONS</text>
<text x="102.4" y="37.8">SA56-11GWA</text>
</g>
<g font-size="2.8">
<text x="23.8" y="240.4">Remarks:</text>
<text x="23.8" y="244.6">If special sorting is required (e.g. binning based on forward voltage, Luminous intensity/ luminous flux, or wavelength),</text>
<text x="23.8" y="248.8">the typical accuracy of the sorting process is as follows:</text>
<text x="23.8" y="253.1">1. Wavelength: +/-1nmV</text>
<text x="23.8" y="257.3">2. Luminous intensity/ luminous flux: +/-15%</text>
<text x="23.8" y="261.5">3. Forward Voltage: +/-0.1V</text>
<text x="23.8" y="265.8">Note: Accuracy may depend on the sorting parameters.</text>
<text x="21" y="280.5">SPEC NO: DSAC0813</text>
<text x="72.6" y="280.5">REV NO: V.8</text>
<text x="118.5" y="280.5">DATE: NOV/29/2005</text>
<text x="166.2" y="280.5">PAGE: 4 OF 4</text>
<text x="21" y="285">APPROVED: J. Lu</text>
<text x="73" y="285">CHECKED: Joe Lee</text>
<text x="119.7" y="285">DRAWN: Y.W.WANG</text>
<text x="166.8" y="285">ERP: 1301000542</text>
</g>
</svg>
